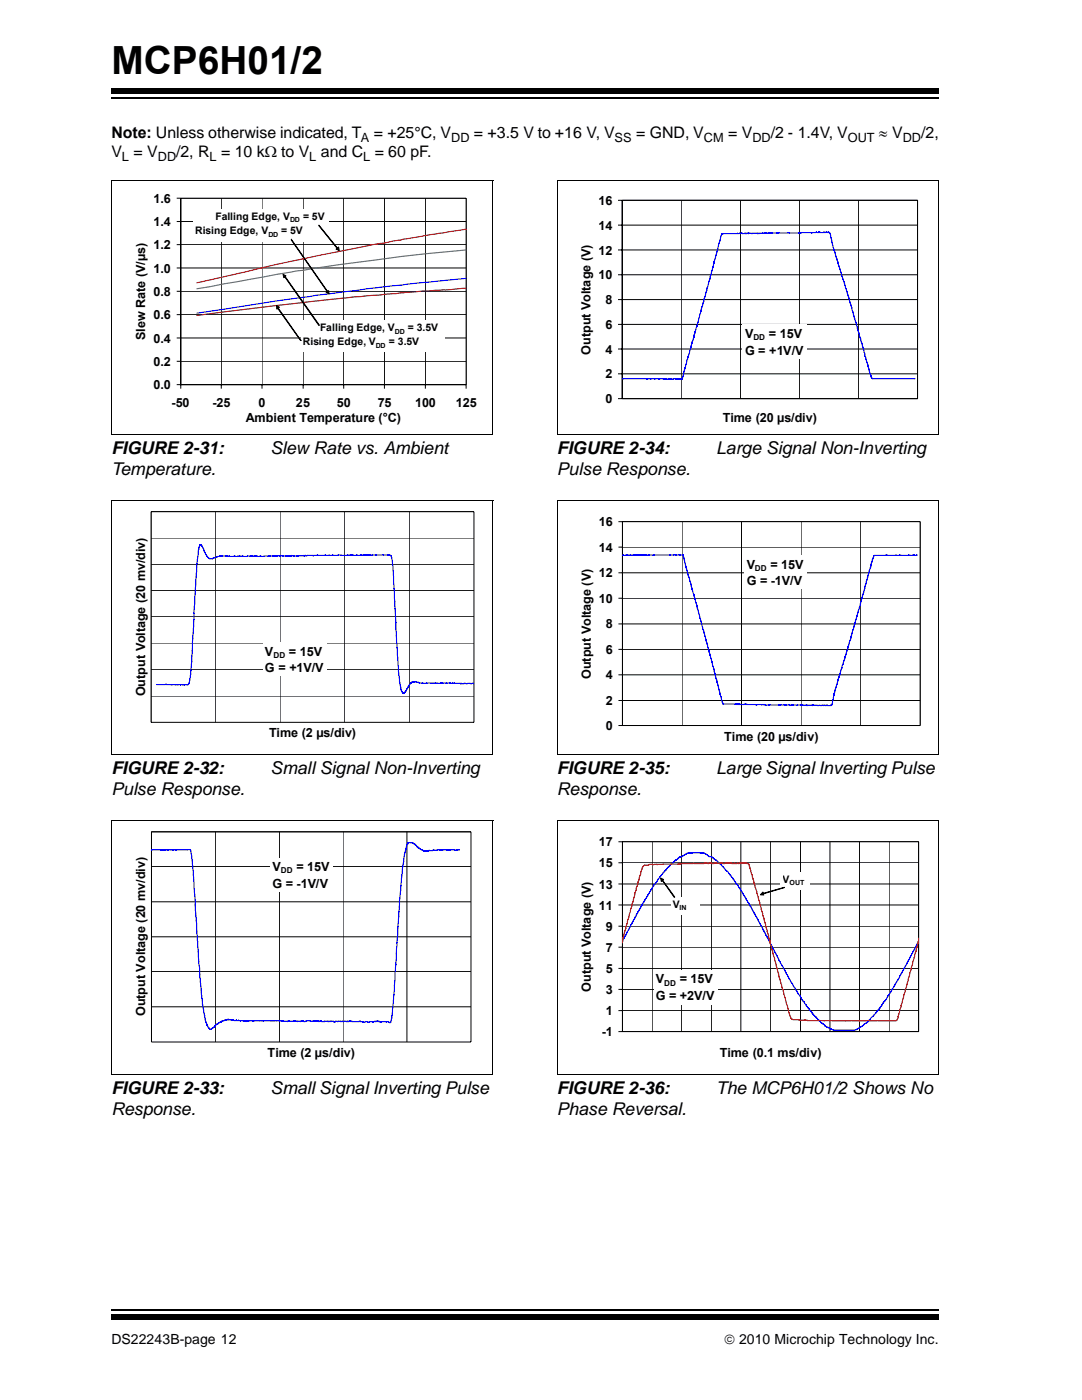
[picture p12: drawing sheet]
<svg xmlns="http://www.w3.org/2000/svg" width="216mm" height="279mm" viewBox="0 0 216 279" stroke-linecap="round" stroke-linejoin="round" font-family="sans-serif">
<path d="M22.2 19.6h165.1" fill="none" stroke="#000" stroke-width=".34"/>
<path d="M22.2 17.7h165.1v1.1h-165.1z" fill="#000"/>
<path d="M22.2 260.4h165.1v5.9h-165.1z" fill="#fff"/>
<path d="M22.2 261.4h165.1" fill="none" stroke="#000" stroke-width=".34"/>
<path d="M22.2 262.4h165.1v1.1h-165.1z" fill="#000"/>
<g fill="#fff">
<path d="M24.8 37.1h71.1v48.6h-71.1z"/>
<path d="M36.1 39.6h56.9v37.2h-56.9z"/>
</g>
<g fill="none" stroke="#000" stroke-width=".2">
<path d="M35.3 39.6h57.7v38M36.1 39.6v38M44.2 39.6v38M52.3 39.6v38M60.5 39.6v38M68.6 39.6v38M76.7 39.6v38M84.9 39.6v38M35.3 58.1h57.7M35.3 53.5h57.7M35.3 48.8h57.7M35.3 44.2h57.7"/>
<path d="M35.3 72.1h57.7M35.3 67.5h57.7M35.3 62.8h57.7M35.3 76.8h57.7"/>
</g>
<path d="M93 57.5l-8.8 .6-5.2 .5a677.2 677.2 0 0 0-38.2 4.2l-1.5 .2" fill="none" stroke="#800000" stroke-width=".22"/>
<path d="M93 49.9l-8.4 .8-8.8 1.1a474.7 474.7 0 0 0-33.8 5.4l-2.7 .4" fill="none" stroke="#339a65" stroke-width=".22"/>
<path d="M93 55.6l-10.7 1-11.6 1.4a822 822 0 0 0-31.4 4.5" fill="none" stroke="#00f" stroke-width=".22"/>
<path d="M93 45.7l-18.6 3.1-18.3 3.8-16.8 3.8" fill="none" stroke="#f00" stroke-width=".22"/>
<g fill="#fff">
<path d="M38.6 41.9h27.1v6.4h-27.1z"/>
<path d="M60 64h28.6v6.2h-28.6z"/>
</g>
<g fill="#000" stroke="#000" stroke-width=".2">
<path d="M58.2 47.7l7.2 10.6-7.3-10.4zM65.1 58.3l.5-.3 .1 .6z"/>
<path d="M63.6 44.9l3.8 4.8zM67.1 49.7l.5-.4 .1 .7z"/>
<path d="M55.4 61.4l.1-.1 4.6 6.6h-.2zM55.2 61l.6 .3-.6 .4z"/>
<path d="M56.7 55.1h.2l6.8 9.9zM56.5 54.8l.6 .2-.5 .4z"/>
</g>
<path d="M22.3 36.1h76.1M22.3 36v50.7M98.3 36.1v50.7M22.2 86.7h76.1" fill="none" stroke="#000" stroke-width=".2"/>
<g fill="#fff">
<path d="M24.8 100.9h71.1v48.6h-71.1z"/>
<path d="M30.1 102.1h64.5v42.1h-64.5z"/>
</g>
<path d="M30.1 102.1h64.5v42.1h-64.5zM30.2 117.9h64.4M30.2 112.6h64.4M30.2 107.4h64.4M43.1 102.1v42.1M55.9 102.1v42.1M68.8 102.1v42.1M81.7 102.1v42.1M30.2 138.9h64.4M30.2 133.6h64.4M30.2 128.3h64.4M30.2 123.1h64.4" fill="none" stroke="#000" stroke-width=".2"/>
<path d="M50.3 111.1h-5.3l-.8-.2-1.4 .4a1.08 1.08 0 0 1-1.7-.7l-.8-1.7a.22 .22 0 0 0-.3-.2 .22 .22 0 0 0-.2 .3l-.2 .7-.3 2.8-1.1 20.1a11.8 11.8 0 0 1-.5 3.9l-.2 .2-6.3-.1M50.3 111.1h.1M62.5 110.9l-1.9-.1-1.9 .2-.5-.2-.2 .2-6.6 .1-.4-.2-.7 .2M62.5 110.9h.1M62.5 110.9l.8-.1h9.7l.4-.1 .1 .1 3-.1 1 .1a.49 .49 0 0 1 .7 .5l.3 2.7 .6 14 .6 7.6a6.4 6.4 0 0 0 .6 2.7 .26 .26 0 0 0 .3 .1 .26 .26 0 0 0 .2-.3l.3-.2M81.1 137.8v.1M94.6 136.5h.1M94.6 136.5l-10.3-.1-1.4-.4-.3 .2a.71 .71 0 0 0-.9 .4l-.6 1.2" fill="none" stroke="#00f" stroke-width=".22"/>
<path d="M52.5 128.2h12.7v6.8h-12.7z" fill="#fff"/>
<path d="M22.3 99.9h76.1M22.3 99.8v50.8M98.3 99.9v50.7M22.2 150.6h76.1" fill="none" stroke="#000" stroke-width=".2"/>
<g fill="#fff">
<path d="M24.8 164.8h71.1v48.6h-71.1z"/>
<path d="M30.2 166h63.8v42h-63.8z"/>
</g>
<path d="M30.2 180h63.8M30.2 172.9h63.8M30.2 166h63.8v42h-63.8zM43 166v42M55.8 166v42M68.5 166v42M81.2 166v42M30.2 193.9h63.8M30.2 187h63.8M30.2 200.9h63.8" fill="none" stroke="#000" stroke-width=".2"/>
<path d="M30.2 169.7l1.9-.1 .2 .1 5-.1a.58 .58 0 0 1 .6 0 .58 .58 0 0 1 .2 .7l.2 .5 .3 3 1.1 18.5 .5 6.1 .5 3.8 .5 2.1a1.35 1.35 0 0 0 .8 1.1l.7-.4M83.4 169.1h.1M91.7 169.6h-5.2l-.2 .2-.7-.1-.2 .2-.6-.1a.37 .37 0 0 1-.6-.2l-.7-.3-.8-.8a1.06 1.06 0 0 0-1.3-.2l-.2 .3-.5 1.9-.4 2.7-.6 6.5-1 18-.5 5.5-.2 .5a.29 .29 0 0 1-.1 .4 .29 .29 0 0 1-.4-.1h-1.7l-.5-.3-.8 .3h-2.2l-.3-.2-2 .1-.2-.2-.2 .2-2.6-.1a.24 .24 0 0 1-.3 .2 .24 .24 0 0 1-.2-.2l-2.3 .1-.3-.2-.3 .2-.2-.2h-2.1a1.04 1.04 0 0 1-1.1 0l-.3 .2h-.6l-.3-.2h-1.4l-.2 .2-.8-.2h-4.8l-1.2 .1-1.4-.1-.1 .2-.1-.2-.3 .1-1.1-.2-.9 .1-.2-.2-.4 .1-.8-.2-.1 .2-.2-.1-1.4 .6-.6 .5-.3 .4M42.7 205h.1" fill="none" stroke="#00f" stroke-width=".22"/>
<path d="M53.9 171.3h12.5v6.7h-12.5z" fill="#fff"/>
<path d="M22.3 163.8h76.1M22.3 163.7v50.7M98.3 163.8v50.7M22.2 214.4h76.1" fill="none" stroke="#000" stroke-width=".2"/>
<g fill="#fff">
<path d="M113.7 37.1h71.1v48.6h-71.1z"/>
<path d="M124.2 40h58.9v39.6h-58.9z"/>
</g>
<g fill="none" stroke="#000" stroke-width=".2">
<path d="M123.3 40h59.8v39.6h-59.8M124.2 40v39.6M135.9 40v39.6M147.7 40v39.6M159.6 40v39.6M171.3 40v39.6M123.3 59.8h59.8M123.3 54.8h59.8M123.3 49.9h59.8M123.3 44.9h59.8M123.3 74.6h59.8M123.3 69.7h59.8"/>
<path d="M123.3 64.7h59.8"/>
</g>
<g fill="none" stroke="#00f" stroke-width=".22">
<path d="M144.1 46.7l-.7 2.1-1.2 5.1-2.4 8.6-.2 .2-1.1 4.6-1.5 4.7-.8 3.5a.26 .26 0 0 1-.2 .2 .26 .26 0 0 1-.3-.1h-.5M144.1 46.7h.1M147.9 46.5l-3.8 .2M147.9 46.5h.1M159.6 46.5l-4.4-.1-.1 .1h-2.9l-.7 .1-3.6-.1M159.6 46.5h.1M163.4 46.3l-1.3 .2h-2.5M163.4 46.3h.1M163.4 46.3h1.8M165.2 46.3h.1M165.2 46.3l.5 .3 .5 2.7 3.2 10 4.5 16a.9 .9 0 0 0 1 .3h7.7M124.1 75.6h.2"/>
<path d="M124.3 75.6h.1M124.3 75.6l4.7 .1M129 75.7h.1M135.2 75.6l-6.2 .1M135.2 75.6h.1"/>
</g>
<path d="M148.2 64.8h12.8v6.8h-12.8z" fill="#fff"/>
<path d="M111.2 36v50.7M111.2 36.1h76.1M187.2 36.1v50.7M111.1 86.7h76.1" fill="none" stroke="#000" stroke-width=".2"/>
<g fill="#fff">
<path d="M113.7 100.9h71.1v48.6h-71.1z"/>
<path d="M124.2 104.1h59.4v40.7h-59.4z"/>
</g>
<g fill="none" stroke="#000" stroke-width=".2">
<path d="M123.4 104.1h60.2v40.7h-60.2M123.4 119.4h60.2M123.4 114.3h60.2M123.4 109.2h60.2M124.2 104.1v40.7M136.1 104.1v40.7M148 104.1v40.7M159.9 104.1v40.7M171.7 104.1v40.7M123.4 139.8h60.2M123.4 134.7h60.2M123.4 129.6h60.2"/>
<path d="M123.4 124.5h60.2"/>
</g>
<path d="M124.2 110.8h2.7M124.2 110.8h.1M126.9 110.8h.1M126.9 110.8h9.1a.33 .33 0 0 1 .4 .1 .33 .33 0 0 1 0 .4l5.5 20.2 2.2 8.6a.74 .74 0 0 0 1 .4l19.2 .3M182.3 110.8h-7.1a.74 .74 0 0 0-1 .8l-4.4 15.9-2.6 8.1-.8 2.8-.4 2.2-.2 .2h-1.5M182.3 110.8h.1M182.3 110.8h.7M164.3 140.8h.1" fill="none" stroke="#00f" stroke-width=".22"/>
<path d="M148.5 110.8h12.5v6.8h-12.5z" fill="#fff"/>
<path d="M111.2 99.8v50.8M111.2 99.9h76.1M187.2 99.9v50.7M111.1 150.6h76.1" fill="none" stroke="#000" stroke-width=".2"/>
<g fill="#fff">
<path d="M113.7 164.8h71.1v48.6h-71.1z"/>
<path d="M124.2 168h59.1v37.9h-59.1z"/>
</g>
<g fill="none" stroke="#000" stroke-width=".2">
<path d="M123.4 168h59.9v37.9h-59.9M123.4 176.4h59.9M123.4 172.2h59.9M124.2 168v37.9M130.1 168v37.9M136 168v37.9M141.9 168v37.9M147.8 168v37.9M153.7 168v37.9M159.7 168v37.9M165.6 168v37.9M171.5 168v37.9"/>
<path d="M177.4 168v37.9M123.4 197.5h59.9M123.4 193.3h59.9M123.4 189h59.9M123.4 184.8h59.9M123.4 180.6h59.9M123.4 201.7h59.9"/>
</g>
<path d="M124.2 188h.1M183.4 187.8l-3.9 7.2-2.7 4.4-1.2 1.7-2.5 2.9-1.9 1.3a3.6 3.6 0 0 1-2.3 .3h-1.9a2.64 2.64 0 0 1-1.9-.6l-.5-.2v-.2l-.8-.5-1.5-1.6-3-4.2-3.6-6.1-.6-1.5-5.3-9.8-2.6-4.4-2-2.5-.4-.3-.9-1.1-.3-.2-.6-.7-.9-.7h-.6l-.7-.6-.5-.2-2.4 .1a1.14 1.14 0 0 0-1.2 .2l-.6 .5-.6 .1-1.4 1.2-1.9 2-1.7 2.3-3.2 5.4-3.1 6" fill="none" stroke="#00f" stroke-width=".22"/>
<path d="M183.4 187.6l-4.2 15.3a.69 .69 0 0 1-.9 .8h-13.9l-5-.2a1.7 1.7 0 0 1-1.6-.3l-2.4-8.3-2.9-11.5-2.9-10.5a.51 .51 0 0 0-.6-.5l-10.6-.1-7.3 .3-1.4-.1-.3 .1a1.01 1.01 0 0 0-1.3 .9l-3.9 14.5" fill="none" stroke="#f00" stroke-width=".22"/>
<g fill="#fff">
<path d="M130.4 193.6h12.8v6.9h-12.8z"/>
<path d="M155.8 174.1h5.8v3.6h-5.8z"/>
<path d="M133.8 179.1h5.8v3.5h-5.8z"/>
</g>
<g fill="#000" stroke="#000" stroke-width=".2">
<path d="M132 175.6h.2l2.4 3.5zM131.8 175.2l.6 .3-.4 .4z"/>
<path d="M152.2 178.3l4.3-1.2zM152.2 178l.2 .6h-.7z"/>
</g>
<path d="M111.2 163.7v50.7M111.2 163.8h76.1M187.2 163.8v50.7M111.1 214.4h76.1" fill="none" stroke="#000" stroke-width=".2"/>
<text font-size="7.7" x="22.2" y="14.7">MCP6H01/2</text>
<g font-size="3.5">
<text x="22.2" y="90.6">FIGURE 2-31:</text>
<text x="22.2" y="94.8">Temperature.</text>
<text x="54" y="90.6">Slew Rate vs. Ambient</text>
<text x="111.1" y="90.6">FIGURE 2-34:</text>
<text x="111.1" y="94.8">Pulse Response.</text>
<text x="142.9" y="90.6">Large Signal Non-Inverting</text>
<text x="22.2" y="154.4">FIGURE 2-32:</text>
<text x="54" y="154.4">Small Signal Non-Inverting</text>
<text x="111.1" y="154.4">FIGURE 2-35:</text>
<text x="142.9" y="154.4">Large Signal Inverting Pulse</text>
<text x="22.2" y="158.6">Pulse Response.</text>
<text x="111.1" y="158.6">Response.</text>
<text x="22.2" y="218.3">FIGURE 2-33:</text>
<text x="54" y="218.3">Small Signal Inverting Pulse</text>
<text x="111.1" y="218.3">FIGURE 2-36:</text>
<text x="142.9" y="218.3">The MCP6H01/2 Shows No</text>
<text x="22.2" y="222.5">Response.</text>
<text x="111.1" y="222.5">Phase Reversal.</text>
</g>
<g font-size="3.2">
<text x="22.2" y="27.5">Note: Unless otherwise indicated, T</text>
<text x="74.6" y="27.5">= +25°C, V</text>
<text x="94.6" y="27.5">= +3.5 V to +16 V, V</text>
<text x="126.9" y="27.5">= GND, V</text>
<text x="145.3" y="27.5">= V</text>
<text x="153.8" y="27.5">/2 - 1.4V, V</text>
<text x="175.4" y="27.5">≈ V</text>
<text x="183.8" y="27.5">/2,</text>
<text x="22.2" y="31.4">V</text>
<text x="26.6" y="31.4">= V</text>
<text x="35.1" y="31.4">/2, R</text>
<text x="44.1" y="31.4">= 10 kΩ to V</text>
<text x="64" y="31.4">and C</text>
<text x="74.8" y="31.4">= 60 pF.</text>
</g>
<g font-size="2.8">
<text x="22.2" y="268.2">DS22243B-page 12</text>
<text x="144.5" y="268.2">© 2010 Microchip Technology Inc.</text>
</g>
<g font-size="2.5">
<text x="72" y="28.3">A</text>
<text x="90" y="28.3">DD</text>
<text x="122.6" y="28.3">SS</text>
<text x="140.5" y="28.3">CM</text>
<text x="150.2" y="28.3">DD</text>
<text x="169.2" y="28.3">OUT</text>
<text x="180.1" y="28.3">DD</text>
<text x="24.3" y="32.2">L</text>
<text x="31.5" y="32.2">DD</text>
<text x="41.8" y="32.2">L</text>
<text x="61.7" y="32.2">L</text>
<text x="72.5" y="32.2">L</text>
<text x="30.6" y="40.4">1.6</text>
<text x="119.4" y="40.9">16</text>
<text x="30.6" y="45.1">1.4</text>
<text x="119.4" y="45.9">14</text>
<text x="30.6" y="49.8">1.2</text>
<text x="119.4" y="50.8">12</text>
<text x="30.6" y="59.1">0.8</text>
<text x="30.6" y="54.4">1.0</text>
<text x="119.4" y="55.8">10</text>
<text x="30.6" y="63.7">0.6</text>
<text x="120.8" y="65.6">6</text>
<text x="120.8" y="60.7">8</text>
<text x="29" y="67.8" transform="rotate(-90 29 67.8)">Slew Rate (V/µs)</text>
<text x="30.6" y="68.4">0.4</text>
<text x="117.9" y="70.8" transform="rotate(-90 117.9 70.8)">Output Voltage (V)</text>
<text x="120.8" y="70.6">4</text>
<text x="148.7" y="70.8">G = +1V/V</text>
<text x="148.7" y="67.4">V</text>
<text x="153.4" y="67.4">= 15V</text>
<text x="30.6" y="77.7">0.0</text>
<text x="30.6" y="73">0.2</text>
<text x="120.8" y="75.5">2</text>
<text x="34.2" y="81.3">-50</text>
<text x="42.4" y="81.3">-25</text>
<text x="51.6" y="81.3">0</text>
<text x="59.1" y="81.3">25</text>
<text x="67.2" y="81.3">50</text>
<text x="75.4" y="81.3">75</text>
<text x="82.8" y="81.3">100</text>
<text x="90.9" y="81.3">125</text>
<text x="120.8" y="80.5">0</text>
<text x="49" y="84.1">Ambient Temperature (°C)</text>
<text x="144.2" y="84.1">Time (20 µs/div)</text>
<text x="119.5" y="105">16</text>
<text x="119.5" y="110.1">14</text>
<text x="149" y="113.5">V</text>
<text x="153.7" y="113.5">= 15V</text>
<text x="119.5" y="115.2">12</text>
<text x="149" y="116.8">G = -1V/V</text>
<text x="119.5" y="120.3">10</text>
<text x="120.9" y="125.4">8</text>
<text x="52.9" y="130.8">V</text>
<text x="57.7" y="130.8">= 15V</text>
<text x="120.9" y="130.4">6</text>
<text x="52.9" y="134.2">G = +1V/V</text>
<text x="117.9" y="135.5" transform="rotate(-90 117.9 135.5)">Output Voltage (V)</text>
<text x="120.9" y="135.5">4</text>
<text x="29" y="139" transform="rotate(-90 29 139)">Output Voltage (20 mv/div)</text>
<text x="120.9" y="140.6">2</text>
<text x="53.7" y="147.1">Time (2 µs/div)</text>
<text x="120.9" y="145.7">0</text>
<text x="144.5" y="148">Time (20 µs/div)</text>
<text x="54.4" y="173.9">V</text>
<text x="59.1" y="173.9">= 15V</text>
<text x="119.5" y="173.1">15</text>
<text x="119.5" y="168.9">17</text>
<text x="54.4" y="177.3">G = -1V/V</text>
<text x="119.5" y="177.3">13</text>
<text x="119.5" y="181.5">11</text>
<text x="120.9" y="185.8">9</text>
<text x="120.9" y="190">7</text>
<text x="117.9" y="197.9" transform="rotate(-90 117.9 197.9)">Output Voltage (V)</text>
<text x="120.9" y="194.2">5</text>
<text x="130.9" y="196.2">V</text>
<text x="135.6" y="196.2">= 15V</text>
<text x="29" y="202.8" transform="rotate(-90 29 202.8)">Output Voltage (20 mv/div)</text>
<text x="120.9" y="202.6">1</text>
<text x="120.9" y="198.4">3</text>
<text x="130.9" y="199.7">G = +2V/V</text>
<text x="120.1" y="206.8">-1</text>
<text x="53.4" y="210.9">Time (2 µs/div)</text>
<text x="143.6" y="210.9">Time (0.1 ms/div)</text>
</g>
<g font-size="2.1">
<text x="38.9" y="46.7">Rising Edge, V</text>
<text x="43" y="44">Falling Edge, V</text>
<text x="56.1" y="46.8">= 5V</text>
<text x="60.5" y="44">= 5V</text>
<text x="60.4" y="68.8">Rising Edge, V</text>
<text x="63.9" y="66.1">Falling Edge, V</text>
<text x="77.6" y="68.8">= 3.5V</text>
<text x="81.4" y="66.1">= 3.5V</text>
<text x="156.2" y="176.2">V</text>
<text x="134.2" y="181.1">V</text>
</g>
<g font-size="1.6">
<text x="150.3" y="67.9">DD</text>
<text x="150.6" y="113.9">DD</text>
<text x="54.6" y="131.2">DD</text>
<text x="56" y="174.3">DD</text>
<text x="132.5" y="196.8">DD</text>
</g>
<g font-size="1.4">
<text x="53.6" y="47.2">DD</text>
<text x="57.9" y="44.4">DD</text>
<text x="75" y="69.4">DD</text>
<text x="78.8" y="66.6">DD</text>
<text x="157.6" y="176.6">OUT</text>
<text x="135.6" y="181.6">IN</text>
</g>
</svg>
